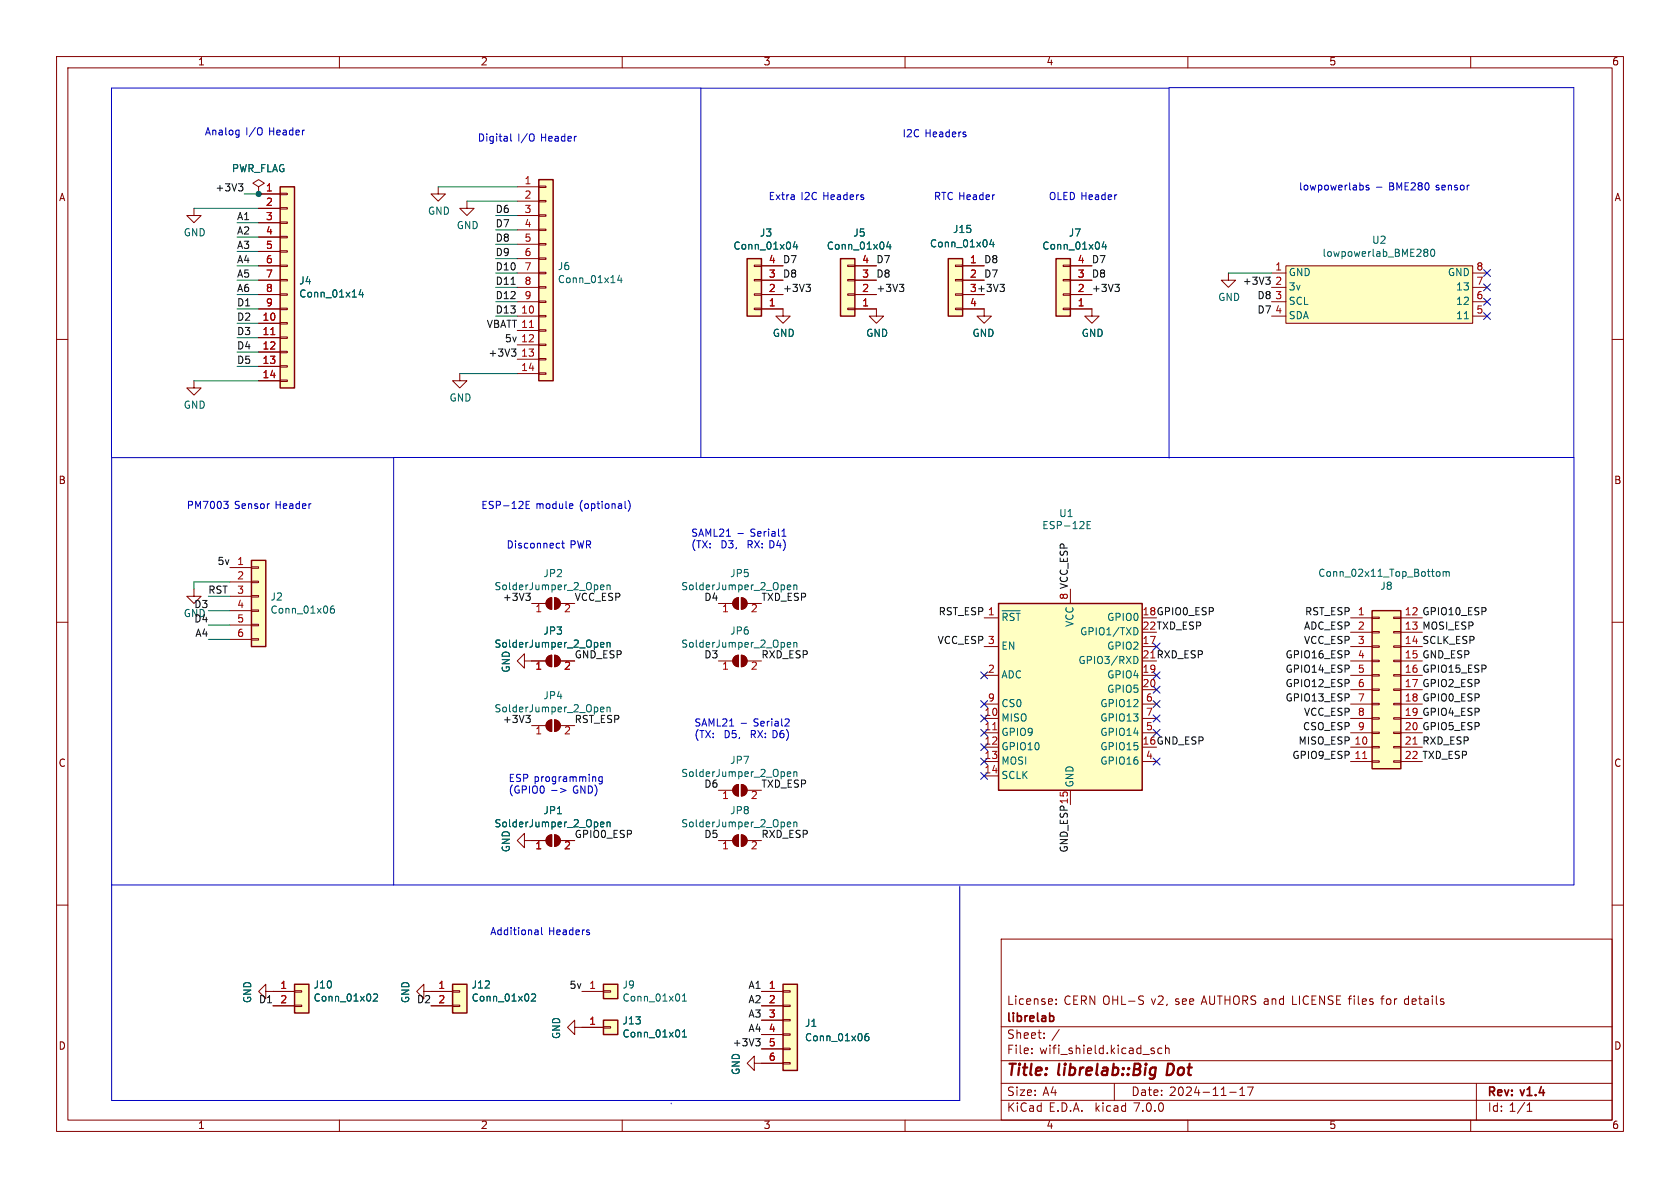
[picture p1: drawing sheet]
<svg xmlns="http://www.w3.org/2000/svg" width="297mm" height="210mm" viewBox="0 0 297 210" stroke-linecap="round" stroke-linejoin="round" font-family="sans-serif">
<g fill="none" stroke="#840000" stroke-width=".18">
<path d="M10 10h277v190h-277zM12 12h273v186h-273zM60 10v2M110 10v2M160 10v2M210 10v2M260 10v2M34.3 36.8v1.3h1.3l-1.3 1.3-1.3-1.3h1.3M45.7 33l1-.6-1-.6-1 .6 1 .6v1.3M45.7 34.3h.1M45.7 34.3h3.8M45.7 36.8h3.8"/>
<path d="M45.7 39.4h3.8M49.5 39.2h1.3v.3h-1.3zM49.5 36.7h1.3v.3h-1.3zM49.5 34.2h1.3v.2h-1.3zM77.5 33v1.3h1.2l-1.2 1.3-1.3-1.3h1.3M82.5 35.6v1.2h1.3l-1.3 1.3-1.2-1.3h1.2M91.4 33h3.8M91.4 35.6h3.8M91.4 38.1h3.8M95.2 38h1.3v.2h-1.3zM95.2 35.4h1.3v.3h-1.3zM95.2 32.9h1.3v.2h-1.3z"/>
<path d="M10 60h2M45.7 54.6h3.8M45.7 52.1h3.8M45.7 49.5h3.8M45.7 47h3.8M45.7 57.2h3.8M45.7 59.7h3.8M45.7 41.9h3.8M45.7 44.5h3.8M49.5 59.6h1.3v.2h-1.3zM49.5 57h1.3v.3h-1.3zM49.5 54.5h1.3v.2h-1.3z"/>
<path d="M49.5 51.9h1.3v.3h-1.3zM49.5 49.4h1.3v.3h-1.3zM49.5 46.9h1.3v.2h-1.3zM49.5 44.3h1.3v.3h-1.3zM49.5 41.8h1.3v.2h-1.3zM91.4 55.9h3.8M91.4 58.4h3.8M91.4 40.6h3.8M91.4 43.2h3.8M91.4 45.7h3.8M91.4 48.3h3.8M91.4 50.8h3.8"/>
<path d="M91.4 53.3h3.8M95.2 58.3h1.3v.2h-1.3zM95.2 55.8h1.3v.2h-1.3zM95.2 53.2h1.3v.3h-1.3zM95.2 50.7h1.3v.2h-1.3zM95.2 48.1h1.3v.3h-1.3zM95.2 45.6h1.3v.2h-1.3zM95.2 43.1h1.3v.2h-1.3zM95.2 40.5h1.3v.3h-1.3zM133.3 46.9h1.3v.2h-1.3zM133.3 49.4h1.3v.3h-1.3zM133.3 51.9h1.3v.3h-1.3z"/>
<path d="M133.3 54.5h1.3v.2h-1.3zM134.6 54.6h3.8v1.3h1.3l-1.3 1.3-1.2-1.3h1.2M134.6 52.1h3.8M134.6 49.5h3.8M134.6 47h3.8M149.9 46.9h1.2v.2h-1.2zM149.9 49.4h1.2v.3h-1.2zM149.9 51.9h1.2v.3h-1.2zM149.9 54.5h1.2v.2h-1.2zM151.1 54.6h3.8v1.3h1.3l-1.3 1.3-1.2-1.3h1.2M151.1 52.1h3.8M151.1 49.5h3.8"/>
<path d="M151.1 47h3.8M168.9 54.5h1.3v.2h-1.3zM168.9 51.9h1.3v.3h-1.3zM168.9 49.4h1.3v.3h-1.3zM168.9 46.9h1.3v.2h-1.3zM170.2 54.6h3.8v1.3h-1.3l1.3 1.3 1.3-1.3h-1.3M170.2 52.1h3.8M170.2 49.5h3.8M170.2 47h3.8M188 46.9h1.2v.2h-1.2zM188 49.4h1.2v.3h-1.2zM188 51.9h1.2v.3h-1.2z"/>
<path d="M188 54.5h1.2v.2h-1.2zM189.2 54.6h3.8v1.3h1.3l-1.3 1.3-1.2-1.3h1.2M189.2 52.1h3.8M189.2 49.5h3.8M189.2 47h3.8M217.2 48.3v1.2h1.2l-1.2 1.3-1.3-1.3h1.3M224.8 55.9h2.5M224.8 48.3h2.5M224.8 50.8h2.5M224.8 53.3h2.5M227.3 47h33v10.2h-33zM260.3 55.9h2.6"/>
<path d="M260.3 48.3h2.6M260.3 50.8h2.6M260.3 53.3h2.6M285 60h2M34.3 67.3v1.3h1.3l-1.3 1.3-1.3-1.3h1.3M45.7 62.2h3.8M45.7 64.8h3.8M45.7 67.3h3.8M49.5 67.2h1.3v.2h-1.3zM49.5 64.6h1.3v.3h-1.3zM49.5 62.1h1.3v.3h-1.3zM81.3 66v1.3h1.2l-1.2 1.3-1.3-1.3h1.3"/>
<path d="M91.4 61h3.8M91.4 63.5h3.8M91.4 66h3.8M95.2 65.9h1.3v.3h-1.3zM95.2 63.4h1.3v.2h-1.3zM95.2 60.8h1.3v.3h-1.3zM10 110h2M34.3 104.1v1.3h1.3l-1.3 1.3-1.3-1.3h1.3M40.6 100.3h3.8M40.6 102.9h3.8M40.6 105.4h3.8M40.6 108h3.8"/>
<path d="M40.6 110.5h3.8M40.6 113h3.8M44.4 112.9h1.3v.3h-1.3zM44.4 110.4h1.3v.2h-1.3zM44.4 107.8h1.3v.3h-1.3zM44.4 105.3h1.3v.2h-1.3zM44.4 102.7h1.3v.3h-1.3zM44.4 100.2h1.3v.3h-1.3zM92.7 116.8v-1.2l-1.3 1.2 1.3 1.3v-1.3h3.8M94 106.7h2.5M96.8 116.1l.7-.3v2.1a1.02 1.02 0 0 1-.9-.7 1.02 1.02 0 0 1 .2-1.1zM96.8 105.9l.7-.2v2a1.02 1.02 0 0 1-.9-.7 1.02 1.02 0 0 1 .2-1.1z"/>
<path d="M98 115.8a1.02 1.02 0 0 1 1.1 1 1.02 1.02 0 0 1-1.1 1.1zM98 105.7a1.02 1.02 0 0 1 1.1 1 1.02 1.02 0 0 1-1.1 1zM99.1 116.8h2.5M99.1 106.7h2.5M127 116.8h2.5M127 106.7h2.5M129.9 105.9l.7-.2v2a1.02 1.02 0 0 1-1-.7 1.02 1.02 0 0 1 .3-1.1zM129.9 116.1l.7-.3v2.1a1.02 1.02 0 0 1-1-.7 1.02 1.02 0 0 1 .3-1.1zM131.1 105.7a1.02 1.02 0 0 1 1 1 1.02 1.02 0 0 1-1 1zM131.1 115.8a1.02 1.02 0 0 1 1 1 1.02 1.02 0 0 1-1 1.1zM132.1 116.8h2.5M132.1 106.7h2.5"/>
<path d="M174 109.2h2.5M174 114.3h2.5M174 119.4h2.5M189.2 104.1v2.6M201.9 114.3h2.6M201.9 119.4h2.6M238.8 109.2h3.8M238.8 114.3h3.8M238.8 119.4h3.8M238.8 111.8h3.8M238.8 116.8h3.8M242.6 119.3h1.2v.2h-1.2z"/>
<path d="M242.6 116.7h1.2v.3h-1.2zM242.6 114.2h1.2v.2h-1.2zM242.6 111.6h1.2v.3h-1.2zM242.6 109.1h1.2v.2h-1.2zM246.4 119.3h1.2v.2h-1.2zM246.4 116.7h1.2v.3h-1.2zM246.4 114.2h1.2v.2h-1.2zM246.4 111.6h1.2v.3h-1.2zM246.4 109.1h1.2v.2h-1.2zM247.6 109.2h3.9M247.6 114.3h3.9M247.6 119.4h3.9"/>
<path d="M247.6 111.8h3.9M247.6 116.8h3.9M285 110h2M94 128.3h2.5M96.8 127.5l.7-.2v2a1.02 1.02 0 0 1-.9-.7 1.02 1.02 0 0 1 .2-1.1zM98 127.3a1.02 1.02 0 0 1 1.1 1 1.02 1.02 0 0 1-1.1 1zM99.1 128.3h2.5M127 139.7h2.5M129.9 139l.7-.3v2a1.02 1.02 0 0 1-1-.6 1.02 1.02 0 0 1 .3-1.1zM131.1 138.7a1.02 1.02 0 0 1 1 1 1.02 1.02 0 0 1-1 1zM132.1 139.7h2.5M174 127h2.5"/>
<path d="M174 129.5h2.5M174 132.1h2.5M174 134.6h2.5M174 137.2h2.5M174 124.5h2.5M189.2 139.7v2.5M201.9 127h2.6M201.9 129.5h2.6M201.9 134.6h2.6M201.9 121.9h2.6M201.9 124.5h2.6M238.8 127h3.8"/>
<path d="M238.8 129.5h3.8M238.8 132.1h3.8M238.8 134.6h3.8M238.8 121.9h3.8M238.8 124.5h3.8M242.6 134.5h1.2v.2h-1.2zM242.6 132h1.2v.2h-1.2zM242.6 129.4h1.2v.3h-1.2zM242.6 126.9h1.2v.2h-1.2zM242.6 124.3h1.2v.3h-1.2zM242.6 121.8h1.2v.2h-1.2zM246.4 134.5h1.2v.2h-1.2z"/>
<path d="M246.4 132h1.2v.2h-1.2zM246.4 129.4h1.2v.3h-1.2zM246.4 126.9h1.2v.2h-1.2zM246.4 124.3h1.2v.3h-1.2zM246.4 121.8h1.2v.2h-1.2zM247.6 127h3.9M247.6 129.5h3.9M247.6 132.1h3.9M247.6 134.6h3.9M247.6 121.9h3.9M247.6 124.5h3.9M10 160h2"/>
<path d="M92.7 148.6v-1.3l-1.3 1.3 1.3 1.3v-1.3h3.8M96.8 147.8l.7-.2v2a1.02 1.02 0 0 1-.9-.6 1.02 1.02 0 0 1 .2-1.2zM98 147.6a1.02 1.02 0 0 1 1.1 1 1.02 1.02 0 0 1-1.1 1zM99.1 148.6h2.5M127 148.6h2.5M129.9 147.8l.7-.2v2a1.02 1.02 0 0 1-1-.6 1.02 1.02 0 0 1 .3-1.2zM131.1 147.6a1.02 1.02 0 0 1 1 1 1.02 1.02 0 0 1-1 1zM132.1 148.6h2.5M285 160h2M47 175.3v-1.3l-1.3 1.3 1.3 1.2v-1.2h5.1M48.3 177.8h3.8M52.1 177.7h1.2v.2h-1.2z"/>
<path d="M52.1 175.1h1.2v.3h-1.2zM74.9 175.3v-1.3l-1.2 1.3 1.2 1.2v-1.2h5.1M76.2 177.8h3.8M80 177.7h1.3v.2h-1.3zM80 175.1h1.3v.3h-1.3zM102.9 175.3h3.8M106.7 175.1h1.2v.3h-1.2zM134.6 175.3h3.8M134.6 177.8h3.8M138.4 177.7h1.3v.2h-1.3zM138.4 175.1h1.3v.3h-1.3zM177 166h108v32h-108z"/>
<path d="M186.7 177.4v.2M186.7 176.6v.2M201.9 176.8l.3 .3-.1 .3-.2 .2M201.9 176.1h.3M60 198v2M101.6 181.6v-1.3l-1.3 1.3 1.3 1.3v-1.3h5.1M106.7 181.5h1.2v.2h-1.2zM110 198v2M133.3 188v-1.3l-1.2 1.3 1.2 1.2v-1.2h5.1M134.6 180.3h3.8M134.6 182.9h3.8M134.6 185.4h3.8"/>
<path d="M138.4 187.8h1.3v.3h-1.3zM138.4 185.3h1.3v.2h-1.3zM138.4 182.8h1.3v.2h-1.3zM138.4 180.2h1.3v.3h-1.3zM160 198v2M177 194.5h108M177 191.5h108M177 187.5h108M177 181.5h108M182.4 186.1v.2M182.4 185.3v.2M184.6 183.4v.2"/>
<path d="M184.6 182.6v.2M197 191.5v3M203.7 185.8h.3l.1 .2-.2 .3h-.3M203.7 185.3h.3M205.4 185.3h-.4l-.3 .2v.5l.1 .2h.6M206 185.4l.3-.1h.3l.1 1M206 184.8v1.5M210 198v2M217.4 193.1h1.1M219.2 193.7h.8M219.2 192.6l.4-.4v1.5M220.5 192.2h1l-.6 1.5"/>
<path d="M260 198v2M261 191.5v6.5M270 196.5h.8M270 195.4l.4-.4v1.5"/>
</g>
<path d="M186 179.6l.3 .2v.5l-.3 .3" fill="none" stroke="#840000" stroke-width=".3"/>
<g fill="#ffffc2" stroke="#ffffc2" stroke-width=".18">
<path d="M52.1 174h2.5v5.1h-2.5z"/>
<path d="M186.7 45.7h2.5v10.2h-2.5z"/>
<path d="M167.6 45.7h2.6v10.2h-2.6z"/>
<path d="M80 174h2.5v5.1h-2.5z"/>
<path d="M132.1 45.7h2.5v10.2h-2.5z"/>
<path d="M148.6 45.7h2.5v10.2h-2.5z"/>
<path d="M95.2 31.8h2.6v35.5h-2.6z"/>
<path d="M176.5 106.7h25.4v33h-25.4z"/>
<path d="M242.6 108h5v27.9h-5z"/>
<path d="M106.7 174h2.5v2.5h-2.5z"/>
<path d="M138.4 174h2.6v15.2h-2.6z"/>
<path d="M106.7 180.3h2.5v2.6h-2.5z"/>
<path d="M44.4 99.1h2.6v15.2h-2.6z"/>
<path d="M227.3 47h33v10.2h-33z"/>
<path d="M49.5 33h2.6v35.6h-2.6z"/>
</g>
<g fill="none" stroke="#840000" stroke-width=".25">
<path d="M49.5 33h2.6v35.6h-2.6zM95.2 31.8h2.6v35.5h-2.6zM132.1 45.7h2.5v10.2h-2.5zM148.6 45.7h2.5v10.2h-2.5zM167.6 45.7h2.6v10.2h-2.6zM186.7 45.7h2.5v10.2h-2.5zM44.4 99.1h2.6v15.2h-2.6zM176.5 106.7h25.4v33h-25.4zM242.6 108h5v27.9h-5zM52.1 174h2.5v5.1h-2.5zM80 174h2.5v5.1h-2.5zM106.7 174h2.5v2.5h-2.5z"/>
<path d="M138.4 174h2.6v15.2h-2.6zM106.7 180.3h2.5v2.6h-2.5z"/>
</g>
<g fill="none" stroke="#006464" stroke-width=".18">
<path d="M63.8 51.2l-.3 .9h.8M64.1 51.7v.8M109.5 48.6l-.3 .9h.8M109.8 49.1v.9M140.5 42.7l-.3 .9h.8M140.8 43.2v.9M157.1 42.7l-.3 .9h.7M157.4 43.2v.9M175.3 42.3l-.3 .9h.8M175.6 42.8v.8M195.2 42.7l-.3 .9h.7M195.5 43.2v.9"/>
<path d="M251.8 44.5l.1 .1M251.8 44.1h.4l.2 .1v.2l-.2 .2M251.9 44.6h.3M251.9 44.6l-.1 .1M252.2 44.6l.2 .2v.4l-.2 .1h-.4M253.1 44.1h.1a.68 .68 0 0 1 .5 .6 .68 .68 0 0 1-.5 .6 .84 .84 0 0 1-.1-1.2zM258.9 56.3h.7M192.2 92.8h.4M192.8 92.2h-.6v1.3h.6M59 107.1l-.4 .1a.85 .85 0 0 0 0 1.2l.5-.1v-.5l-.2-.2-.4 .1-.1 .1M106.2 103.8l.6-.1-.1-.2-.4-.1-.1 .2v.6h.5M106.2 114l.6-.1-.1-.3h-.4l-.1 .1v.7h.5"/>
<path d="M107.3 103.5l.2-.1 .3 .1 .1 .8M107.3 103.4v.9M107.3 113.6v.8M107.3 113.7l.2-.1h.3l.1 .8M139.2 103.8l.6-.1-.1-.2-.3-.1-.2 .2v.6h.5M139.2 114l.6-.1-.1-.3h-.3l-.2 .1v.7h.5M140.3 103.4v.9M140.3 113.6v.8M140.3 103.5l.2-.1 .3 .1 .1 .8M140.3 113.7l.2-.1h.3l.1 .8M177.2 108h3.2M178.1 108.8l-.2-.3-.6-.1v1.3"/>
<path d="M179.3 108.5l-.5-.1-.3 .4M179.6 108.4h.8M180 108.4v1.3M200.5 116a.64 .64 0 0 1 .7 .7 .64 .64 0 0 1-.7 .6M200.8 111a.68 .68 0 0 1 .4 .6 .68 .68 0 0 1-.4 .6M254 101.1l.3-.1 .3 .3-.1 .5-.2 .1-.3-.1M255.1 101.2l.4-.2 .2 .2M255.1 101v.9M255.7 101.2l.1-.2 .3 .1 .1 .8M255.7 101.2v.7M106.2 125.4l.6-.1-.1-.2-.4-.1-.1 .2v.6h.5M107.3 125v.8"/>
<path d="M107.3 125.1l.2-.1 .3 .1 .1 .7M139.2 136.8l.6-.1-.1-.2-.3-.1-.2 .2v.6h.5M140.3 136.4v.9M140.3 136.5l.2-.1 .3 .1 .1 .8M106.2 145.7l.6-.1-.1-.2-.4-.1-.1 .2v.6h.5M107.3 145.4l.2-.1 .3 .1 .1 .8M107.3 145.3v.9M139.2 145.7l.6-.1-.1-.2-.3-.1-.2 .2v.6h.5M140.3 145.4l.2-.1 .3 .1 .1 .8M140.3 145.3v.9M66 175.8l.5-.1 .3 .4-.8 .9h.8M94 175.8l.5-.1 .2 .4-.8 .9h.8"/>
<path d="M120.6 177h.8M120.6 176.1l.4-.4v1.3M120.6 182.4l.4-.3v1.2M120.6 183.3h.8M153.5 182.7l-.4 .1a.85 .85 0 0 0 0 1.2l.5-.1v-.5l-.2-.2-.4 .1-.1 .1"/>
</g>
<g fill="#840000" stroke="#840000" stroke-width=".18">
<path d="M129.9 147.8l.7-.2v2a1.02 1.02 0 0 1-1-.6 1.02 1.02 0 0 1 .3-1.2z"/>
<path d="M131.1 147.6a1.02 1.02 0 0 1 1 1 1.02 1.02 0 0 1-1 1z"/>
<path d="M129.9 139l.7-.3v2a1.02 1.02 0 0 1-1-.6 1.02 1.02 0 0 1 .3-1.1z"/>
<path d="M131.1 138.7a1.02 1.02 0 0 1 1 1 1.02 1.02 0 0 1-1 1z"/>
<path d="M129.9 105.9l.7-.2v2a1.02 1.02 0 0 1-1-.7 1.02 1.02 0 0 1 .3-1.1z"/>
<path d="M131.1 105.7a1.02 1.02 0 0 1 1 1 1.02 1.02 0 0 1-1 1z"/>
<path d="M96.8 147.8l.7-.2v2a1.02 1.02 0 0 1-.9-.6 1.02 1.02 0 0 1 .2-1.2z"/>
<path d="M98 147.6a1.02 1.02 0 0 1 1.1 1 1.02 1.02 0 0 1-1.1 1z"/>
<path d="M129.9 116.1l.7-.3v2.1a1.02 1.02 0 0 1-1-.7 1.02 1.02 0 0 1 .3-1.1z"/>
<path d="M131.1 115.8a1.02 1.02 0 0 1 1 1 1.02 1.02 0 0 1-1 1.1z"/>
<path d="M96.8 116.1l.7-.3v2.1a1.02 1.02 0 0 1-.9-.7 1.02 1.02 0 0 1 .2-1.1z"/>
<path d="M98 115.8a1.02 1.02 0 0 1 1.1 1 1.02 1.02 0 0 1-1.1 1.1z"/>
<path d="M96.8 127.5l.7-.2v2a1.02 1.02 0 0 1-.9-.7 1.02 1.02 0 0 1 .2-1.1z"/>
<path d="M98 127.3a1.02 1.02 0 0 1 1.1 1 1.02 1.02 0 0 1-1.1 1z"/>
<path d="M96.8 105.9l.7-.2v2a1.02 1.02 0 0 1-.9-.7 1.02 1.02 0 0 1 .2-1.1z"/>
<path d="M98 105.7a1.02 1.02 0 0 1 1.1 1 1.02 1.02 0 0 1-1.1 1z"/>
</g>
<path d="M47.9 59.2h.7M93.6 57.9h.7M175.5 129h.7M240.9 134.1h.7" fill="none" stroke="#a90000" stroke-width=".18"/>
<g fill="none" stroke="#0f0f0f" stroke-width=".18">
<path d="M42.2 32.5h.7l-.4 .5M42.7 33l.2 .2v.3l-.2 .3M142.5 50.3h.8l-.5 .4M143.1 50.8l.2 .2-.2 .5M159 50.3h.8l-.4 .4M159.7 50.8l.1 .2-.1 .5M176.8 50.3h.8l-.5 .4M177.4 50.8l.2 .2-.2 .5M197.1 50.3h.8l-.4 .4M197.8 50.8l.1 .2-.1 .5M223.8 49h.7l-.4 .5M224.3 49.5l.2 .2v.3l-.2 .3"/>
<path d="M90.4 61.7h.8l-.4 .5M91 62.2l.2 .2v.3l-.2 .3M93.7 105.5v.4l-.2 .2M93.7 127.1v.4l-.2 .2M133.6 183.6h.8l-.4 .5M134.1 184.1l.3 .2v.3l-.3 .3"/>
</g>
<g fill="none" stroke="#0000c2" stroke-width=".18">
<path d="M124 15.6h82.7v65.4M206.7 15.5h71.5v65.3M42.1 23l.2 .1M42.3 23l-.1 1.2M42.3 23.8l-.2 .1M90.3 23.7v1.1l.2 .1M170.7 23.8v.3M240.9 32.8l.1 .2-.1 .5M242 32.8l-.3-.1-.2 .2 .1 .2 .4 .1v.3h-.5M243.3 33.1h1M19.7 80.8v-65.2h104.2v65.3M39.6 88.6h.7l-.4 .5"/>
<path d="M40.1 89.1l.2 .2v.4l-.2 .2M69.6 80.9v75.5h208.6M93 89.2h.4M93.6 88.6h-.6v1.3h.6M98.8 96l.1 .1M98.9 96.8l-.1 .1M99.3 96h.5M99.5 95.6v1.1l.3 .2M101.1 89l.2 .3-.6 .2M101.2 89.8l-.1 .1M110.5 88.6v1.1l.2 .2M111 88.4a1.46 1.46 0 0 1 0 2"/>
<path d="M130.5 94.3h.9M138.2 94.8h.8M138.5 93.7l.1-.2v1.3M97.5 139.7h1M99.1 139.4l1 .3-1 .4M105.9 138.5l.1 .1M106.5 137.3v1l-.3 .3M106.5 137.4l-.4-.1-.2 .2 .1 .6h.5M131 127.9h1M139.3 127.1l.2 .2v.3l-.8 .7h.8M19.7 156.4h49.8M278.3 156.4v-75.5h-258.6v113.6h150v-37.8"/>
<path d="M94.7 164.4h.3l.1 .2v.6M95.1 165.2h-.4M95.1 164.7h-.4M95.7 164v1l.2 .2M104.2 164.9v.3M118.7 195v.1"/>
</g>
<g fill="none" stroke="#009600" stroke-width=".18">
<path d="M34.3 36.8h11.4M41.9 39.4h3.8M43.2 34.3h2.5M77.5 33h13.9M82.5 35.6h8.9M87.6 38.1h3.8M41.9 44.5h3.8M41.9 49.5h3.8M41.9 41.9h3.8M41.9 47h3.8M41.9 52.1h3.8M41.9 59.7h3.8"/>
<path d="M41.9 54.6h3.8M41.9 57.2h3.8M87.6 40.6h3.8M87.6 45.7h3.8M87.6 48.3h3.8M87.6 50.8h3.8M87.6 53.3h3.8M87.6 55.9h3.8M87.6 43.2h3.8M217.2 48.3h7.6M34.3 67.3h11.4M41.9 64.8h3.8"/>
<path d="M41.9 62.2h3.8M81.3 66h10.1M36.8 108h3.8M36.8 110.5h3.8M36.8 105.4h3.8M36.8 113h3.8M40.6 102.9h-6.3v1.2"/>
</g>
<g fill="none" stroke="#000084" stroke-width=".18">
<path d="M262.3 50.2l1.2 1.2M262.3 55.3l1.2 1.2M262.3 52.7l1.2 1.2M262.3 47.7l1.2 1.2M263.5 50.2l-1.2 1.2M263.5 55.3l-1.2 1.2M263.5 52.7l-1.2 1.2M263.5 47.7l-1.2 1.2M173.4 118.8l1.2 1.2M174.6 118.8l-1.2 1.2M203.9 118.8l1.2 1.2M203.9 113.7l1.2 1.2"/>
<path d="M205.1 118.8l-1.2 1.2M205.1 113.7l-1.2 1.2M173.4 136.6l1.2 1.2M173.4 126.4l1.2 1.2M173.4 128.9l1.2 1.2M173.4 134l1.2 1.2M173.4 131.5l1.2 1.2M173.4 123.9l1.2 1.2M174.6 136.6l-1.2 1.2M174.6 126.4l-1.2 1.2M174.6 128.9l-1.2 1.2M174.6 134l-1.2 1.2"/>
<path d="M174.6 131.5l-1.2 1.2M174.6 123.9l-1.2 1.2M203.9 123.9l1.2 1.2M203.9 128.9l1.2 1.2M203.9 121.3l1.2 1.2M203.9 126.4l1.2 1.2M203.9 134l1.2 1.2M205.1 123.9l-1.2 1.2M205.1 128.9l-1.2 1.2M205.1 121.3l-1.2 1.2M205.1 126.4l-1.2 1.2M205.1 134l-1.2 1.2"/>
</g>
<circle cx="45.7" cy="34.3" r=".46" fill="#009600" stroke="#009600" stroke-width=".18"/>
<g font-size="2.8" fill="#840000">
<text x="178" y="190.8">Title:</text>
<text x="187.1" y="190.8">librelab::Big</text>
<text x="207" y="190.8">Dot</text>
</g>
<g font-size="2.1" fill="#840000">
<text x="178" y="177.9">License:</text>
<text x="188.1" y="177.9">CERN OHL-S</text>
<text x="203.6" y="177.9">v2,</text>
<text x="207.9" y="177.9">see AUTHORS and</text>
<text x="228.7" y="177.9">LICENSE files</text>
<text x="244.7" y="177.9">for</text>
<text x="248.8" y="177.9">details</text>
<text x="178" y="183.9">Sheet:</text>
<text x="178" y="181.1">librelab</text>
<text x="185.9" y="183.9">/</text>
<text x="178" y="186.6">File:</text>
<text x="183.8" y="186.6">wifi_shield.kicad_sch</text>
<text x="178" y="196.8">KiCad</text>
<text x="178" y="194">Size:</text>
<text x="184.3" y="194">A4</text>
<text x="185.4" y="196.8">E.D.A.</text>
<text x="193.7" y="196.8">kicad</text>
<text x="200" y="194">Date:</text>
<text x="200.6" y="196.8">7.0.0</text>
<text x="206.7" y="194">2024-11-17</text>
<text x="263" y="194.2">Rev:</text>
<text x="263" y="196.8">Id: 1/1</text>
<text x="269" y="194.2">v1.4</text>
</g>
<g font-size="1.8" fill="#840000">
<text x="35" y="11.8">1</text>
<text x="85" y="11.8">2</text>
<text x="135" y="11.8">3</text>
<text x="185" y="11.8">4</text>
<text x="235" y="11.8">5</text>
<text x="285" y="11.8">6</text>
<text x="10.4" y="35.8">A</text>
<text x="285.4" y="35.8">A</text>
<text x="10.3" y="85.8">B</text>
<text x="285.3" y="85.8">B</text>
<text x="10.3" y="135.8">C</text>
<text x="285.3" y="135.8">C</text>
<text x="10.3" y="185.8">D</text>
<text x="285.3" y="185.8">D</text>
<text x="35" y="199.8">1</text>
<text x="85" y="199.8">2</text>
<text x="135" y="199.8">3</text>
<text x="185" y="199.8">4</text>
<text x="235" y="199.8">5</text>
<text x="285" y="199.8">6</text>
</g>
<g font-size="1.8" fill="#0000c2">
<text x="36.2" y="24.1">Analog</text>
<text x="43.5" y="24.1">I/O</text>
<text x="47.6" y="24.1">Header</text>
<text x="84.5" y="25.2">Digital</text>
<text x="91.5" y="25.2">I/O</text>
<text x="95.7" y="25.2">Header</text>
<text x="159.6" y="24.5">I2C Headers</text>
<text x="135.9" y="35.6">Extra</text>
<text x="141.6" y="35.6">I2C Headers</text>
<text x="165.1" y="35.6">RTC Header</text>
<text x="185.4" y="35.6">OLED Header</text>
<text x="229.6" y="33.9">lowpowerlabs</text>
<text x="245.6" y="33.9">BME280</text>
<text x="254" y="33.9">sensor</text>
<text x="33" y="90.2">PM7003</text>
<text x="41.5" y="90.2">Sensor</text>
<text x="48.8" y="90.2">Header</text>
<text x="85.1" y="90.2">ESP-12E</text>
<text x="94.7" y="90.2">module</text>
<text x="102.5" y="90.2">(optional)</text>
<text x="122.2" y="95.1">SAML21</text>
<text x="132.7" y="95.1">Serial1</text>
<text x="89.6" y="97.2">Disconnect</text>
<text x="100.8" y="97.2">PWR</text>
<text x="122.2" y="97.1">(TX:</text>
<text x="127.6" y="97.1">D3,</text>
<text x="132.5" y="97.1">RX: D4)</text>
<text x="122.8" y="128.6">SAML21</text>
<text x="122.8" y="130.7">(TX:</text>
<text x="128.2" y="130.7">D5,</text>
<text x="133" y="130.7">RX: D6)</text>
<text x="133.3" y="128.6">Serial2</text>
<text x="89.9" y="138.4">ESP programming</text>
<text x="89.9" y="140.5">(GPIO0</text>
<text x="101.4" y="140.5">GND)</text>
<text x="86.7" y="165.5">Additional</text>
<text x="97" y="165.5">Headers</text>
</g>
<g font-size="1.8" fill="#0f0f0f">
<text x="38" y="34">+3V3</text>
<text x="41.9" y="39.1">A1</text>
<text x="41.9" y="41.6">A2</text>
<text x="87.6" y="40.4">D7</text>
<text x="87.6" y="37.8">D6</text>
<text x="41.9" y="44.2">A3</text>
<text x="41.9" y="46.7">A4</text>
<text x="87.6" y="45.5">D9</text>
<text x="87.6" y="48">D10</text>
<text x="87.6" y="42.9">D8</text>
<text x="138.4" y="46.7">D7</text>
<text x="154.9" y="46.7">D7</text>
<text x="174" y="46.7">D8</text>
<text x="193" y="46.7">D7</text>
<text x="41.9" y="51.8">A6</text>
<text x="41.9" y="49.3">A5</text>
<text x="87.6" y="53.1">D12</text>
<text x="87.6" y="50.5">D11</text>
<text x="138.4" y="51.8">+3V3</text>
<text x="138.4" y="49.3">D8</text>
<text x="154.9" y="51.8">+3V3</text>
<text x="154.9" y="49.3">D8</text>
<text x="174" y="49.3">D7</text>
<text x="193" y="51.8">+3V3</text>
<text x="193" y="49.3">D8</text>
<text x="219.6" y="50.5">+3V3</text>
<text x="222.2" y="53.1">D8</text>
<text x="41.9" y="59.4">D3</text>
<text x="41.9" y="54.3">D1</text>
<text x="41.9" y="56.9">D2</text>
<text x="85.9" y="58.2">VBATT 11</text>
<text x="87.6" y="55.6">D13</text>
<text x="222.2" y="55.6">D7</text>
<text x="41.9" y="62">D4</text>
<text x="41.9" y="64.5">D5</text>
<text x="86.2" y="63.2">+3V3</text>
<text x="89.1" y="60.7">5v 12</text>
<text x="38.3" y="100.1">5v</text>
<text x="34.2" y="107.7">D3</text>
<text x="36.8" y="105.1">RST</text>
<text x="87.4" y="104.6">SolderJumper_2_Open</text>
<text x="88.8" y="106.4">+3V3</text>
<text x="101.6" y="106.4">VCC_ESP</text>
<text x="124.4" y="106.4">D4</text>
<text x="134.6" y="106.4">TXD_ESP</text>
<text x="189" y="106.1" transform="rotate(-90 189 106.1)">8 VCC_ESP</text>
<text x="34.2" y="110.2">D4</text>
<text x="34.4" y="112.8">A4</text>
<text x="165.8" y="109">RST_ESP 1</text>
<text x="201.9" y="109">18 GPIO0_ESP</text>
<text x="201.9" y="111.5">22 TXD_ESP</text>
<text x="230.4" y="111.5">ADC_ESP</text>
<text x="230.6" y="109">RST_ESP</text>
<text x="248.3" y="109">12 GPIO10_ESP</text>
<text x="248.3" y="111.5">13 MOSI_ESP</text>
<text x="101.6" y="116.6">GND_ESP</text>
<text x="124.4" y="116.6">D3</text>
<text x="134.6" y="116.6">RXD_ESP</text>
<text x="165.6" y="114">VCC_ESP 3</text>
<text x="201.9" y="116.6">21 RXD_ESP</text>
<text x="227.1" y="116.6">GPIO16_ESP</text>
<text x="227.1" y="119.1">GPIO14_ESP</text>
<text x="230.4" y="114">VCC_ESP</text>
<text x="248.3" y="114">14 SCLK_ESP</text>
<text x="248.3" y="116.6">15 GND_ESP</text>
<text x="248.3" y="119.1">16 GPIO15_ESP</text>
<text x="227.1" y="121.7">GPIO12_ESP</text>
<text x="227.1" y="124.2">GPIO13_ESP</text>
<text x="248.3" y="121.7">17 GPIO2_ESP</text>
<text x="248.3" y="124.2">18 GPIO0_ESP</text>
<text x="87.4" y="126.2">SolderJumper_2_Open</text>
<text x="88.8" y="128">+3V3</text>
<text x="101.6" y="128">RST_ESP</text>
<text x="201.9" y="131.8">16 GND_ESP</text>
<text x="229.4" y="131.8">MISO_ESP 10</text>
<text x="230.2" y="129.3">CSO_ESP</text>
<text x="230.4" y="126.7">VCC_ESP</text>
<text x="248.3" y="126.7">19 GPIO4_ESP</text>
<text x="248.3" y="129.3">20 GPIO5_ESP</text>
<text x="248.3" y="131.8">21 RXD_ESP</text>
<text x="228.4" y="134.4">GPIO9_ESP 11</text>
<text x="248.3" y="134.4">22 TXD_ESP</text>
<text x="124.4" y="139.4">D6</text>
<text x="134.6" y="139.4">TXD_ESP</text>
<text x="101.6" y="148.3">GPIO0_ESP</text>
<text x="124.4" y="148.3">D5</text>
<text x="134.6" y="148.3">RXD_ESP</text>
<text x="189" y="150.8" transform="rotate(-90 189 150.8)">GND_ESP15</text>
<text x="45.7" y="177.5">D1</text>
<text x="73.6" y="177.5">D2</text>
<text x="100.6" y="175">5v</text>
<text x="132.2" y="177.5">A2</text>
<text x="132.2" y="175">A1</text>
<text x="129.4" y="185.2">+3V3</text>
<text x="132.2" y="182.6">A4</text>
<text x="132.2" y="180.1">A3</text>
</g>
<g font-size="1.8" fill="#006464">
<text x="40.9" y="30.7">PWR_FLAG</text>
<text x="75.6" y="38.2">GND</text>
<text x="80.7" y="40.8">GND</text>
<text x="168.4" y="41.5">J15</text>
<text x="32.4" y="42">GND</text>
<text x="129.6" y="44.4">Conn_01x04</text>
<text x="134.3" y="42.1">J3</text>
<text x="146.1" y="44.4">Conn_01x04</text>
<text x="150.8" y="42.1">J5</text>
<text x="164.3" y="44">Conn_01x04</text>
<text x="184.2" y="44.4">Conn_01x04</text>
<text x="188.9" y="42.1">J7</text>
<text x="233.7" y="45.7">lowpowerlab_BME280</text>
<text x="242.5" y="43.4">U2</text>
<text x="52.8" y="50.6">J4</text>
<text x="52.8" y="52.9">Conn_01x14</text>
<text x="98.6" y="48">J6</text>
<text x="98.6" y="50.3">Conn_01x14</text>
<text x="215.3" y="53.5">GND</text>
<text x="227.8" y="49.1">GND</text>
<text x="227.8" y="51.6">3v</text>
<text x="255.8" y="49.1">GND</text>
<text x="257.3" y="51.6">13</text>
<text x="136.6" y="59.8">GND</text>
<text x="153.1" y="59.8">GND</text>
<text x="171.9" y="59.8">GND</text>
<text x="191.2" y="59.8">GND</text>
<text x="227.8" y="54.2">SCL</text>
<text x="227.8" y="56.7">SDA</text>
<text x="257.3" y="56.7">11</text>
<text x="257.3" y="54.2">12</text>
<text x="79.4" y="71.3">GND</text>
<text x="32.4" y="72.5">GND</text>
<text x="184.2" y="93.8">ESP-12E</text>
<text x="187.2" y="91.7">U1</text>
<text x="47.8" y="106.4">J2</text>
<text x="96" y="102.3">JP2</text>
<text x="120.4" y="104.6">SolderJumper_2_Open</text>
<text x="129" y="102.3">JP5</text>
<text x="233" y="102.2">Conn_02x11_Top_Bottom</text>
<text x="244" y="104.5">J8</text>
<text x="32.4" y="109.4">GND</text>
<text x="47.8" y="108.8">Conn_01x06</text>
<text x="96" y="112.5">JP3</text>
<text x="129" y="112.5">JP6</text>
<text x="177" y="110.7">~{RST}</text>
<text x="190.1" y="110.9" transform="rotate(-90 190.1 110.9)">VCC</text>
<text x="190.8" y="112.6">GPIO1/TXD</text>
<text x="195.6" y="110">GPIO0</text>
<text x="87.4" y="114.8">SolderJumper_2_Open</text>
<text x="90.4" y="119" transform="rotate(-90 90.4 119)">GND</text>
<text x="120.4" y="114.8">SolderJumper_2_Open</text>
<text x="177" y="115.1">EN</text>
<text x="190.5" y="117.7">GPIO3/RXD</text>
<text x="195.6" y="115.1">GPIO2</text>
<text x="96" y="123.9">JP4</text>
<text x="177" y="120.2">ADC</text>
<text x="177" y="125.3">CS0</text>
<text x="194.4" y="125.3">GPIO12</text>
<text x="195.6" y="120.2">GPIO4</text>
<text x="195.6" y="122.7">GPIO5</text>
<text x="177" y="127.8">MISO</text>
<text x="177" y="130.4">GPIO9</text>
<text x="194.4" y="130.4">GPIO14</text>
<text x="194.4" y="127.8">GPIO13</text>
<text x="120.4" y="137.6">SolderJumper_2_Open</text>
<text x="129" y="135.3">JP7</text>
<text x="177" y="132.9">GPIO10</text>
<text x="177" y="135.4">MOSI</text>
<text x="177" y="138">SCLK</text>
<text x="194.4" y="132.9">GPIO15</text>
<text x="194.4" y="135.4">GPIO16</text>
<text x="190.1" y="139.2" transform="rotate(-90 190.1 139.2)">GND</text>
<text x="87.4" y="146.5">SolderJumper_2_Open</text>
<text x="96" y="144.2">JP1</text>
<text x="120.4" y="146.5">SolderJumper_2_Open</text>
<text x="129" y="144.2">JP8</text>
<text x="90.4" y="150.7" transform="rotate(-90 90.4 150.7)">GND</text>
<text x="44.7" y="177.4" transform="rotate(-90 44.7 177.4)">GND</text>
<text x="55.4" y="175">J10</text>
<text x="55.4" y="177.3">Conn_01x02</text>
<text x="72.6" y="177.4" transform="rotate(-90 72.6 177.4)">GND</text>
<text x="83.3" y="175">J12</text>
<text x="83.3" y="177.3">Conn_01x02</text>
<text x="110" y="175">J9</text>
<text x="110" y="177.3">Conn_01x01</text>
<text x="99.3" y="183.7" transform="rotate(-90 99.3 183.7)">GND</text>
<text x="110" y="181.4">J13</text>
<text x="110" y="183.7">Conn_01x01</text>
<text x="142.2" y="181.8">J1</text>
<text x="142.2" y="184.3">Conn_01x06</text>
<text x="131.1" y="190.1" transform="rotate(-90 131.1 190.1)">GND</text>
</g>
<g font-size="1.8" fill="#a90000">
<text x="47" y="34">1</text>
<text x="92.7" y="32.8">1</text>
<text x="92.7" y="35.3">2</text>
<text x="47" y="36.6">2</text>
<text x="47" y="39.1">3</text>
<text x="47" y="41.7">4</text>
<text x="92.7" y="37.8">3</text>
<text x="92.7" y="40.4">4</text>
<text x="47" y="44.2">5</text>
<text x="47" y="46.7">6</text>
<text x="92.7" y="42.9">5</text>
<text x="92.7" y="45.5">6</text>
<text x="135.9" y="46.7">4</text>
<text x="152.4" y="46.7">4</text>
<text x="171.4" y="46.7">1</text>
<text x="190.5" y="46.7">4</text>
<text x="47" y="49.3">7</text>
<text x="47" y="51.8">8</text>
<text x="92.7" y="48">7</text>
<text x="92.7" y="50.5">8</text>
<text x="92.7" y="53.1">9</text>
<text x="135.9" y="51.8">2</text>
<text x="135.9" y="49.3">3</text>
<text x="152.4" y="51.8">2</text>
<text x="152.4" y="49.3">3</text>
<text x="171.4" y="49.3">2</text>
<text x="171.4" y="51.8">3</text>
<text x="190.5" y="51.8">2</text>
<text x="190.5" y="49.3">3</text>
<text x="225.4" y="48">1</text>
<text x="225.4" y="50.5">2</text>
<text x="225.4" y="53.1">3</text>
<text x="261" y="53.1">6</text>
<text x="261" y="50.5">7</text>
<text x="261" y="48">8</text>
<text x="46.4" y="56.9">10</text>
<text x="46.4" y="59.4">11</text>
<text x="47" y="54.4">9</text>
<text x="92.1" y="55.6">10</text>
<text x="135.9" y="54.4">1</text>
<text x="152.4" y="54.4">1</text>
<text x="171.4" y="54.4">4</text>
<text x="190.5" y="54.4">1</text>
<text x="225.4" y="55.6">4</text>
<text x="261" y="55.6">5</text>
<text x="46.4" y="62">12</text>
<text x="46.4" y="64.5">13</text>
<text x="92.1" y="63.2">13</text>
<text x="92.1" y="65.8">14</text>
<text x="46.4" y="67.1">14</text>
<text x="41.9" y="100.1">1</text>
<text x="41.9" y="102.6">2</text>
<text x="41.9" y="105.2">3</text>
<text x="41.9" y="107.7">4</text>
<text x="41.9" y="110.2">5</text>
<text x="41.9" y="112.8">6</text>
<text x="94.6" y="108.6">1</text>
<text x="99.7" y="108.6">2</text>
<text x="127.6" y="108.6">1</text>
<text x="132.7" y="108.6">2</text>
<text x="240" y="109">1</text>
<text x="240" y="111.5">2</text>
<text x="94.6" y="118.7">1</text>
<text x="99.7" y="118.7">2</text>
<text x="127.6" y="118.7">1</text>
<text x="132.7" y="118.7">2</text>
<text x="174.6" y="119.1">2</text>
<text x="201.9" y="114">17</text>
<text x="201.9" y="119.1">19</text>
<text x="240" y="114">3</text>
<text x="240" y="116.6">4</text>
<text x="240" y="119.1">5</text>
<text x="174.6" y="124.2">9</text>
<text x="201.9" y="121.7">20</text>
<text x="202.5" y="124.2">6</text>
<text x="240" y="121.7">6</text>
<text x="240" y="124.2">7</text>
<text x="94.6" y="130.2">1</text>
<text x="99.7" y="130.2">2</text>
<text x="174" y="126.7">10</text>
<text x="174" y="129.3">11</text>
<text x="174" y="131.8">12</text>
<text x="202.5" y="129.3">5</text>
<text x="202.5" y="126.7">7</text>
<text x="240" y="126.7">8</text>
<text x="240" y="129.3">9</text>
<text x="174" y="134.4">13</text>
<text x="174" y="136.9">14</text>
<text x="202.5" y="134.4">4</text>
<text x="127.6" y="141.6">1</text>
<text x="132.7" y="141.6">2</text>
<text x="94.6" y="150.5">1</text>
<text x="99.7" y="150.5">2</text>
<text x="127.6" y="150.5">1</text>
<text x="132.7" y="150.5">2</text>
<text x="49.5" y="175">1</text>
<text x="49.5" y="177.5">2</text>
<text x="77.4" y="175">1</text>
<text x="77.4" y="177.5">2</text>
<text x="104.1" y="175">1</text>
<text x="135.9" y="175">1</text>
<text x="135.9" y="177.5">2</text>
<text x="104.1" y="181.4">1</text>
<text x="135.9" y="180.1">3</text>
<text x="135.9" y="182.6">4</text>
<text x="135.9" y="185.2">5</text>
<text x="135.9" y="187.7">6</text>
</g>
<text font-size="1.8" fill="#009600" x="171.4" y="51.8">3 +3V3</text>
</svg>
